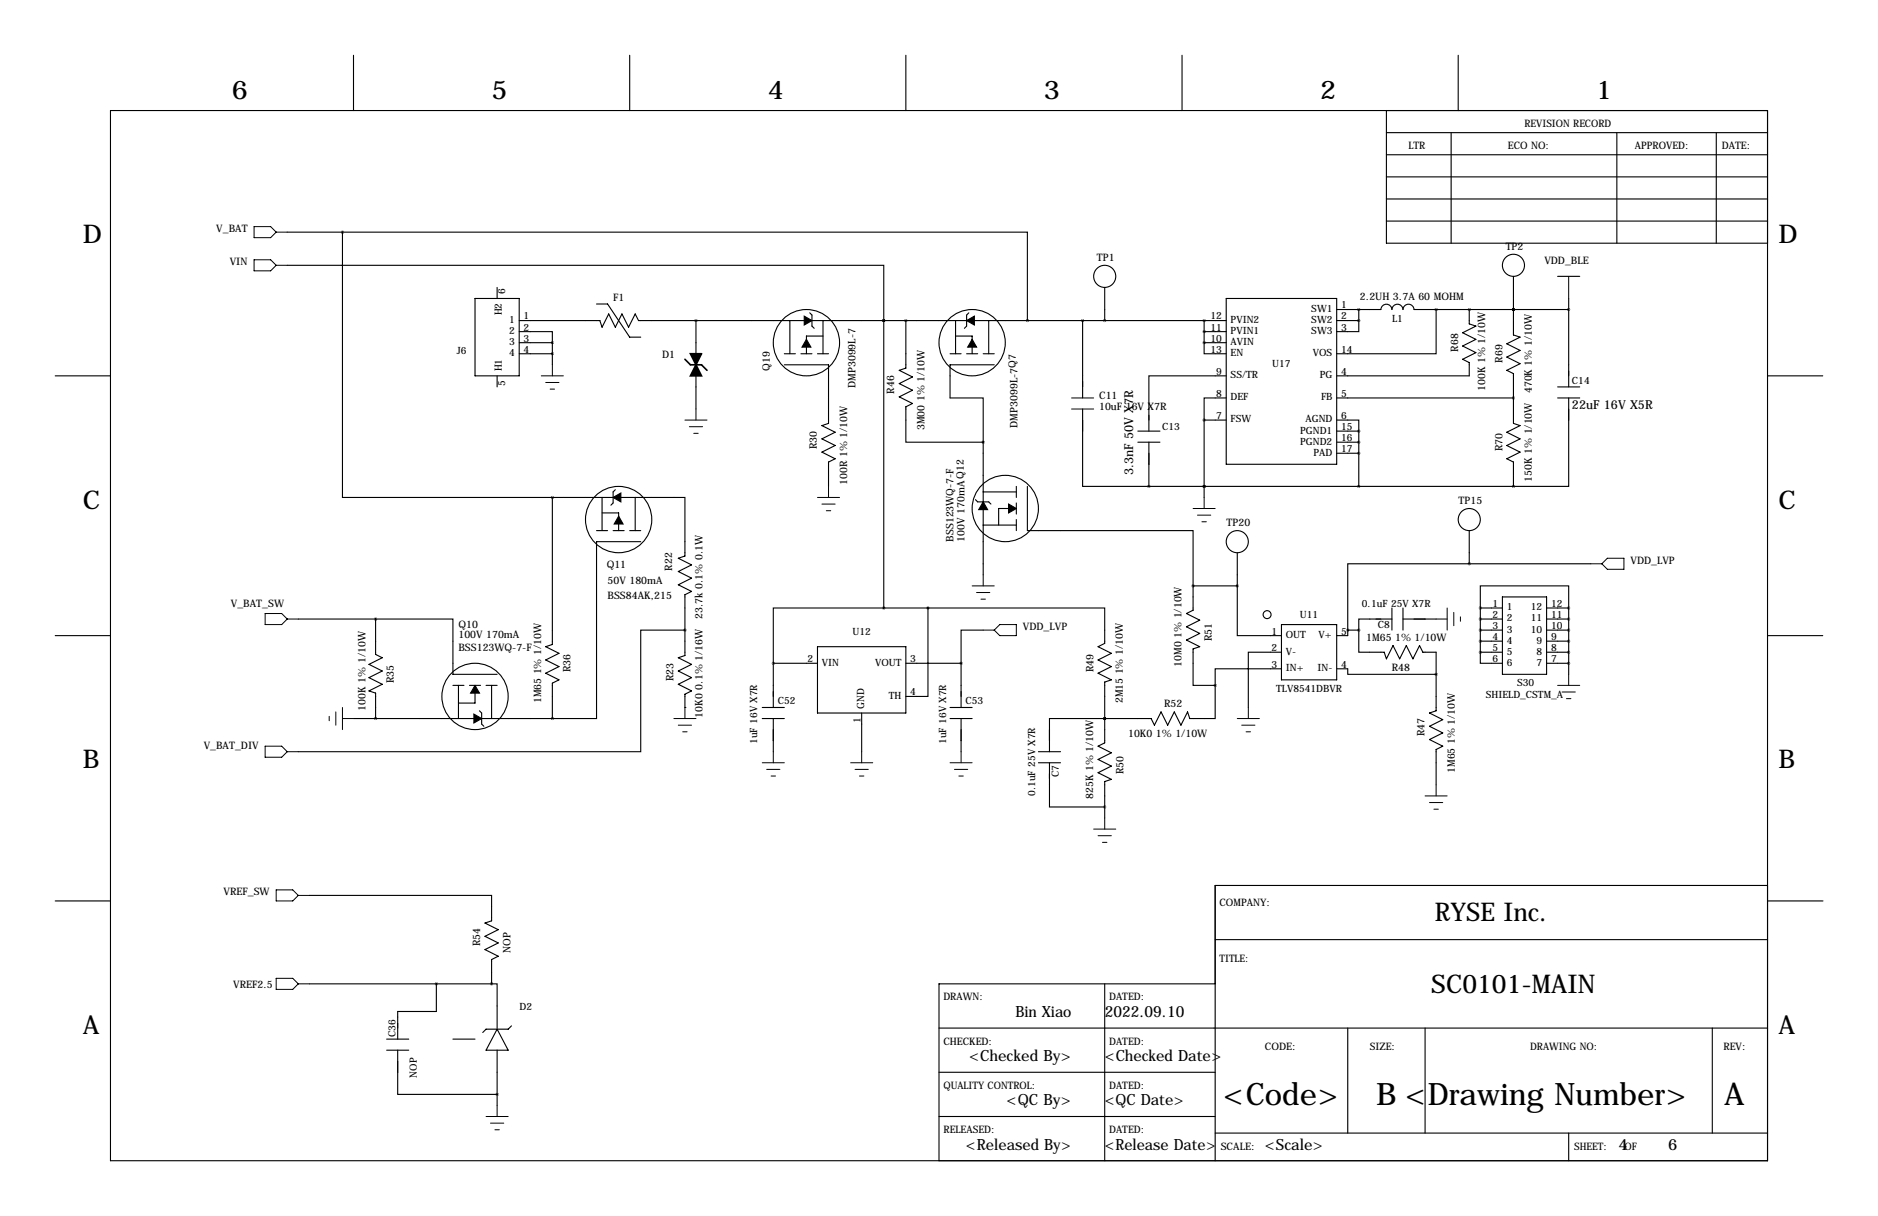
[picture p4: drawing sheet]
<svg xmlns="http://www.w3.org/2000/svg" width="432mm" height="279mm" viewBox="0 0 432 279" stroke-linecap="round" stroke-linejoin="round" font-family="sans-serif">
<g fill="none" stroke="#000" stroke-width=".25">
<path d="M81.3 12.7v12.7M144.8 12.7v12.7M208.3 12.7v12.7M271.8 12.7v12.7M335.3 12.7v12.7M25.4 25.4h381v241.3h-381zM318.8 30.5h87.6M318.8 35.6h87.6M318.8 25.4v30.5h87.6M333.7 30.5v25.4M371.8 30.5v25.4M394.6 30.5v25.4"/>
<path d="M66 53.3h12.7M78.7 53.3h157.5v20.4M78.7 53.3v61h48.3M318.8 45.7h87.6M318.8 50.8h87.6M318.8 40.6h87.6M66 61h137.2v12.7M109.2 68.6h10.2v17.8h-10.2zM114.3 66v2.6M119.4 76.2h7.6v2.5M119.4 73.7h18.5l.5 1.5 1.6-3.1 1.5 3.1 1.5-3.1 1.5 3.1 1.5-3.1 .8 1.6h135.1M119.4 78.7h7.6"/>
<path d="M127 78.7v5.1M137.2 69.8h2.5l5.1 7.7h2.5M160 73.7v7.6M181.6 73.7v7.6M186.2 71.9l.5 .5v2.5l.5 .5M189.2 73.7v7.6M189.2 77.2h-3.8v4.1M203.2 73.7h.1M203.2 73.7v66M208.3 73.7v10.9l-1.5 .5 3 1.5-3 1.5 3 1.6-3 1.5 3 1.5-1.5 .8v8.1h17.8M219.7 77.2h3.8v4.1M219.7 73.7v7.6"/>
<path d="M222.8 71.9l-.6 .5v2.5l-.5 .5M227.3 73.7v7.6M236.2 73.7h.1M248.9 73.7v17.7M254 66v7.7M276.9 78.7v2.6h5M276.9 76.2h5M276.9 78.7h5M276.9 73.7v5M281.9 68.6h25.4v38.1h-25.4zM307.3 71.1h10.2a1.27 1.27 0 0 1 1.3-1.2 1.27 1.27 0 0 1 1.2 1.2 1.27 1.27 0 0 1 1.3-1.2 1.27 1.27 0 0 1 1.3 1.2 1.27 1.27 0 0 1 1.2-1.2 1.27 1.27 0 0 1 1.3 1.2h35.6M307.3 73.7h5.1"/>
<path d="M312.4 73.7v2.5h-5.1M312.4 71.1v2.6M330.2 71.1v10.2h-22.9M337.8 71.1h.1M337.8 71.1v3.3l1.5 .5-3 1.6 3 1.5-3 1.5 3 1.5-3 1.5 1.5 .8v3.1h-30.5M348 71.1h.1M348 63.5v13.5l1.5 .5-3 1.5 3 1.5-3 1.5 3 1.6-3 1.5 1.5 .8v11.4l1.5 .5-3 1.5 3 1.5-3 1.6 3 1.5-3 1.5 1.5 .8v5.6M358.1 63.5h5.1M360.7 68.6v20.3M12.7 86.4h12.7M114.3 86.4v2.5M119.4 81.3h7.6"/>
<path d="M160 86.4v7.6M180.3 81.3h2.6M180.3 83.8h10.2v13.5l-1.5 .5 3 1.5-3 1.5 3 1.6-3 1.5 3 1.5-1.5 .8v5.6M184.1 81.3h2.6M188 81.3h2.5M218.4 81.3h2.6M222.2 81.3h2.6M226.1 81.3h2.5M228.6 83.8h-10.2v7.6h7.7v10.2M248.9 94v17.8h15.3M261.6 99.1h5.1M276.9 96.5h5"/>
<path d="M276.9 96.5v17.8M281.9 91.4h-5v5.1M281.9 86.4h-17.7v12.7M307.3 96.5h5.1v2.6M307.3 91.4h40.7M307.3 99.1h5.1M312.4 99.1v12.7M358.1 91.4h5.1M358.1 88.9h5.1M360.7 91.4v20.4h-12.7M406.4 86.4h12.7M127 114.3h30.5v13.5l-1.5 .5 3 1.5-3 1.5 3 1.5-3 1.6 3 1.5-1.5 .8v13.9l-1.5 .5 3 1.6-3 1.5 3 1.5-3 1.5 3 1.6-1.5 .7v3.1"/>
<path d="M127 114.3v33.8l-1.5 .5 3 1.5-3 1.5 3 1.6-3 1.5 3 1.5-1.5 .8v8.1M138.4 114.3v7.6M138.4 117.9h3.8v4M141.5 112.5l-.5 .5v2.6l-.5 .5M146 114.3v7.6M224.3 114.8l.5 .5h2.5l.5 .5M226.1 101.6v30.5M226.1 113h7.6M231.9 116.8h-2.3v3.9M233.7 111.8v2.5M233.7 115.6v2.5M233.7 119.4v2.5"/>
<path d="M236.2 111.8v10.1h38.1v12.7M261.6 101.6h5.1M264.2 101.6v10.2M264.2 111.8h83.8M276.9 111.8h.1M307.3 101.6h5.1M307.3 104.1h5.1M137.2 121.9h2.5M141 121.9h2.5M144.8 121.9h2.5M147.3 124.5h-10.1v40.6h-10.2M203.2 139.7h-25.4v12.7"/>
<path d="M203.2 139.7h10.2M213.4 139.7v20.3h-5.1M213.4 139.7h40.6v8.1l-1.5 .8 3 1.5-3 1.5 3 1.6-3 1.5 3 1.5-1.5 .5v14l-1.5 .7 3 1.6-3 1.5 3 1.5-3 1.5 3 1.6-1.5 .5v8.4M226.1 120.7h7.6M274.3 134.6v5.6l-1.5 .8 3 1.5-3 1.5 3 1.5-3 1.6 3 1.5-1.5 .5v8.4h5.1M274.3 134.6h10.2M284.5 134.6v11.4h10.1M284.5 127v7.6M320 139.7v5.1M322.6 139.7v5.1M337.8 129.5h-27.9v15.3M337.8 121.9v7.6"/>
<path d="M337.8 129.5h28M340.4 139.7v-5.1h20.3v5.1M340.4 139.7h5M340.4 139.7v10.2M345.4 137.2h10.2v17.7h-10.2zM355.6 139.7h5.1M360.7 139.7v15.2M12.7 146h12.7M68.6 142.2h17.8M86.4 142.2h17.7v12.7h10.2M86.4 142.2v8.2l1.5 .7-3.1 1.6 3.1 1.5-3.1 1.5 3.1 1.5-3.1 1.6 1.6 .5v5.8M104.1 157.5h2.6"/>
<path d="M105.4 157.5v7.6M107.9 157.5h2.6M109.2 159.3v2.2h-3.8M111.8 157.5h2.5M113 157.5v7.6M157.5 144.8h-10.2v27.9h-78.7M177.8 152.4h10.2M177.8 152.4v10.2M188 148.6h20.3v15.2h-20.3zM208.3 152.4h12.7M221 152.4v10.2M226.1 144.8h-5.1v7.6"/>
<path d="M279.4 157.5v7.6h-5.8l-.6-1.5-1.5 3-1.5-3-1.5 3-1.5-3-1.6 3-.7-1.5h-10.7M294.6 149.9h-7.6v12.7M294.6 153.7h-15.2v3.8M294.6 143.5h12.7v12.7h-12.7zM307.3 153.7h2.6v1.2h20.3M309.9 144.8v1.2h-2.6M309.9 144.8h2.5M312.4 144.8v5.1h5.9l.5 1.5 1.5-3.1 1.5 3.1 1.5-3.1 1.6 3.1 1.5-3.1 .8 1.6h3v13.4l-1.5 .5 3 1.6-3 1.5 3 1.5-3 1.5 3 1.5-1.5 .8v8.1M320 142.2h-7.6v2.6M322.6 142.2h7.6M340.4 149.9v2.5h5M340.4 142.2h5"/>
<path d="M340.4 144.8h5M340.4 147.3h5M340.4 149.9h5M355.6 142.2h5.1M355.6 144.8h5.1M355.6 147.3h5.1M355.6 149.9h5.1M355.6 152.4h5.1M406.4 146h12.7M81.3 165.1h45.7M110.2 163.3l.5 .5v2.6l.6 .5M157.5 162.6h.1"/>
<path d="M175.3 165.1h5M175.3 162.6h5M177.8 165.1v7.6M198.1 163.8v8.9M218.4 165.1h5.1M218.4 162.6h5.1M221 165.1v7.6M238.8 175.3h5M238.8 172.7h5M241.3 175.3v10.1h12.7M254 165.1h-12.7v7.6M254 165.1h.1"/>
<path d="M12.7 207h12.7M71.1 205.7h41.9v5.9l-1.5 .5 3.1 1.5-3.1 1.5 3.1 1.6-3.1 1.5 3.1 1.5-1.6 .8v5.6M279.4 215.9h127M406.4 203.5h-127v63.2M406.5 207h12.7M71.1 226.1h41.9M88.9 238.8h5.1M100.3 226.1v6.3h-8.9v6.4M104.1 238.8h5.1M113 226.1h1.3v10.1M114.3 236.5l2.5 4.8h-5zM117.6 235.7l-.8 .8h-5l-.8 .7"/>
<path d="M215.9 236.2h190.5M254 226.1v40.6M279.4 226.1h-63.5v40.6M309.9 236.2v24.1M327.7 236.2v24.1M393.7 236.2v24.1M88.9 241.3h5.1M91.4 241.3v10.2h22.9M114.3 241.3v12.7M215.9 246.4h63.5M215.9 256.5h63.5M279.4 260.3h127"/>
<path d="M360.7 260.3v6.4"/>
<circle cx="185.4" cy="78.7" r="7.6"/>
<circle cx="223.5" cy="78.7" r="7.6"/>
<circle cx="254" cy="63.5" r="2.54"/>
<circle cx="348" cy="61" r="2.54"/>
<circle cx="142.2" cy="119.4" r="7.6"/>
<circle cx="231.1" cy="116.8" r="7.6"/>
<circle cx="337.8" cy="119.4" r="2.54"/>
<circle cx="284.5" cy="124.5" r="2.54"/>
<circle cx="291.3" cy="141.2" r=".91"/>
<circle cx="109.2" cy="160" r="7.6"/>
</g>
<path d="M185.4 78l1 1.8h-2zM184.9 72.6l1.8 1.1-1.8 1zM222.2 73.7l1.8-1.1v2.1zM223.5 78l1 1.8h-2zM141 114.3l1.7-1v2zM142.2 118.6l1.1 1.8h-2.1zM226.1 115.3l1 1.8h-2.1zM231.9 115.8l1.8 1-1.8 1.1zM109.2 157.5l1 1.8h-2zM109 164.1l1.7 1-1.7 1z" fill="#000" stroke="#000" stroke-width=".25"/>
<path d="M160 83.8l1.3 2.6h-2.6zM158.7 81.3h2.6l-1.3 2.5z" fill="#000" stroke="#000" stroke-width=".38"/>
<path d="M157.5 82.5l1.2 1.3h2.6l1.3 1.3" fill="none" stroke="#000" stroke-width=".38"/>
<g fill="none" stroke="#000" stroke-width=".23">
<path d="M58.4 52.1h3.8l1.3 1.2-1.3 1.3h-3.8zM58.4 59.7h3.8l1.3 1.3-1.3 1.2h-3.8zM63.5 53.3h2.5M63.5 61h2.5M360.7 63.5v5.1M124.5 86.4h5M125.5 87.9h3M126.5 89.4h1M127 83.8v2.6M157.5 96.5h5.1M158.5 98h3M159.5 99.6h1"/>
<path d="M160 94v2.5M246.4 91.4h5.1M246.4 94h5.1M188 114.3h5M189 115.8h3M190 117.3h1M190.5 111.8v2.5M274.3 116.8h5.1M275.3 118.4h3.1M276.4 119.9h1M276.9 114.3v2.5M223.5 134.6h5.1"/>
<path d="M224.5 136.1h3.1M225.6 137.7h1M226.1 132.1v2.5M332.7 139.7v5.1M365.8 129.5h2.5M369.6 128.3h3.8v2.5h-3.8l-1.3-1.3zM61 141h3.8l1.2 1.2-1.2 1.3h-3.8zM66 142.2h2.6M226.1 144.8h2.5M229.9 143.5h3.8v2.5h-3.8l-1.3-1.2zM330.2 142.2h2.5M334.3 140.7v3.1"/>
<path d="M335.8 141.7v1M358.1 157.5h5.1M359.2 159h3M360.7 154.9v2.6M61 171.4h3.8l1.2 1.3-1.2 1.3h-3.8zM66 172.7h2.6M75.7 164.6v1M77.2 163.6v3M78.7 165.1h2.6M78.7 162.6v5M154.9 165.1h5.1M156 166.6h3"/>
<path d="M157 168.1h1M157.5 162.6v2.5M175.3 175.3h5M176.3 176.8h3M177.3 178.3h1M177.8 172.7v2.6M195.6 175.3h5.1M196.6 176.8h3M197.6 178.3h1M198.1 172.7v2.6M218.4 175.3h5.1M219.5 176.8h3"/>
<path d="M220.5 178.3h1M221 172.7v2.6M284.5 165.1h5.1M285.5 166.6h3M286.5 168.1h1M287 162.6v2.5M360.2 160.5h1M251.5 190.5h5M252.5 192h3M253.5 193.5h1M254 188v2.5M327.7 182.9h5"/>
<path d="M328.7 184.4h3M329.7 185.9h1M330.2 180.3v2.6M63.5 204.5h3.8l1.3 1.2-1.3 1.3h-3.8zM68.6 205.7h2.5M63.5 224.8h3.8l1.3 1.3-1.3 1.2h-3.8zM68.6 226.1h2.5M111.8 256.5h5M112.8 258.1h3M113.8 259.6h1M114.3 254v2.5"/>
</g>
<path d="M340.3 142.2a.05 .05 0 0 0 .1 0 .05 .05 0 0 0-.1 0zM340.3 144.8a.05 .05 0 0 0 .1 0 .05 .05 0 0 0-.1 0zM340.3 147.3a.05 .05 0 0 0 .1 0 .05 .05 0 0 0-.1 0zM340.3 149.9a.05 .05 0 0 0 .1 0 .05 .05 0 0 0-.1 0zM340.3 139.7a.05 .05 0 0 0 .1 0 .05 .05 0 0 0-.1 0zM100.3 226.1a.05 .05 0 0 0 .1 0 .05 .05 0 0 0-.1 0zM86.3 142.2a.05 .05 0 0 0 .1 0 .05 .05 0 0 0-.1 0zM276.8 76.2a.05 .05 0 0 0 .1 0 .05 .05 0 0 0-.1 0zM276.8 73.7a.05 .05 0 0 0 .1 0 .05 .05 0 0 0-.1 0zM276.8 96.5a.05 .05 0 0 0 .1 0 .05 .05 0 0 0-.1 0zM276.8 111.8a.05 .05 0 0 0 .1 0 .05 .05 0 0 0-.1 0zM276.8 111.8a.05 .05 0 0 0 .1 0 .05 .05 0 0 0-.1 0zM264.1 111.8a.05 .05 0 0 0 .1 0 .05 .05 0 0 0-.1 0zM78.7 53.3a.05 .05 0 0 0 .1 0 .05 .05 0 0 0-.1 0zM276.8 78.7a.05 .05 0 0 0 .1 0 .05 .05 0 0 0-.1 0zM226 101.6a.05 .05 0 0 0 .1 0 .05 .05 0 0 0-.1 0zM86.3 165.1a.05 .05 0 0 0 .1 0 .05 .05 0 0 0-.1 0zM113 226.1a.05 .05 0 0 0 .1 0 .05 .05 0 0 0-.1 0zM213.3 139.7a.05 .05 0 0 0 .1 0 .05 .05 0 0 0-.1 0z" fill="#000" stroke="#000" stroke-width=".63"/>
<g font-size="7.1">
<text x="281.2" y="254">&lt;Code&gt;</text>
<text x="316.4" y="254">B &lt;Drawing Number&gt;</text>
<text x="396.4" y="254">A</text>
</g>
<g font-size="5.9">
<text x="53.3" y="22.9">6</text>
<text x="113" y="22.9">5</text>
<text x="176.5" y="22.9">4</text>
<text x="240" y="22.9">3</text>
<text x="303.5" y="22.9">2</text>
<text x="367" y="22.9">1</text>
<text x="19" y="55.9">D</text>
<text x="408.9" y="55.9">D</text>
<text x="19" y="116.8">C</text>
<text x="408.9" y="116.8">C</text>
<text x="19" y="176.5">B</text>
<text x="408.9" y="176.5">B</text>
<text x="329.9" y="211.6">RYSE Inc.</text>
<text x="329.1" y="228.1">SC0101-MAIN</text>
<text x="19" y="237.5">A</text>
<text x="408.9" y="237.5">A</text>
</g>
<g font-size="3.6">
<text x="233.5" y="233.7">Bin Xiao</text>
<text x="254" y="233.7">2022.09.10</text>
<text x="222.8" y="243.8">&lt;Checked By&gt;</text>
<text x="254" y="243.8">&lt;Checked Date&gt;</text>
<text x="231.4" y="254">&lt;QC By&gt;</text>
<text x="254" y="254">&lt;QC Date&gt;</text>
<text x="222.1" y="264.1">&lt;Released By&gt;</text>
<text x="254" y="264.1">&lt;Release Date&gt;</text>
<text x="290.8" y="264.1">&lt;Scale&gt;</text>
<text x="372.1" y="264.1">4</text>
<text x="383.5" y="264.1">6</text>
</g>
<g font-size="2.8">
<text x="361.4" y="93.9">22uF 16V X5R</text>
<text x="260.6" y="109.2" transform="rotate(-90 260.6 109.2)">3.3nF 50V X7R</text>
</g>
<g font-size="2.4">
<text x="350.5" y="29.2">REVISION RECORD</text>
<text x="323.8" y="34.3">LTR</text>
<text x="346.7" y="34.3">ECO NO:</text>
<text x="375.9" y="34.3">APPROVED:</text>
<text x="395.9" y="34.3">DATE:</text>
<text x="49.7" y="53.3">V_BAT</text>
<text x="252.2" y="59.9">TP1</text>
<text x="346.2" y="57.4">TP2</text>
<text x="52.8" y="61">VIN</text>
<text x="355.1" y="60.7">VDD_BLE</text>
<text x="141" y="69.1">F1</text>
<text x="312.7" y="69">2.2UH 3.7A 60 MOHM</text>
<text x="152.2" y="82.3">D1</text>
<text x="335.3" y="80.8" transform="rotate(-90 335.3 80.8)">R68</text>
<text x="345.4" y="83.4" transform="rotate(-90 345.4 83.4)">R69</text>
<text x="177" y="85.2" transform="rotate(-90 177 85.2)">Q19</text>
<text x="196.7" y="89.2" transform="rotate(-90 196.7 89.2)">DMP3099L-7</text>
<text x="341.5" y="89.9" transform="rotate(-90 341.5 89.9)">100K 1% 1/10W</text>
<text x="205.6" y="90.5" transform="rotate(-90 205.6 90.5)">R46</text>
<text x="252.7" y="91.7">C11</text>
<text x="252.7" y="94.1">10uF 16V X7R</text>
<text x="352.2" y="90.4" transform="rotate(-90 352.2 90.4)">470K 1% 1/10W</text>
<text x="212.6" y="98.9" transform="rotate(-90 212.6 98.9)">3M00 1% 1/10W</text>
<text x="233.9" y="98.3" transform="rotate(-90 233.9 98.3)">DMP3099L-7Q7</text>
<text x="187.8" y="103.2" transform="rotate(-90 187.8 103.2)">R30</text>
<text x="345.4" y="103.7" transform="rotate(-90 345.4 103.7)">R70</text>
<text x="194.8" y="111.5" transform="rotate(-90 194.8 111.5)">100R 1% 1/10W</text>
<text x="352.2" y="110.7" transform="rotate(-90 352.2 110.7)">150K 1% 1/10W</text>
<text x="335.4" y="115.8">TP15</text>
<text x="219.2" y="124.5" transform="rotate(-90 219.2 124.5)">BSS123WQ-7-F</text>
<text x="221.7" y="124.5" transform="rotate(-90 221.7 124.5)">100V 170mA Q12</text>
<text x="282" y="120.9">TP20</text>
<text x="139.5" y="130.4">Q11</text>
<text x="154.6" y="131.1" transform="rotate(-90 154.6 131.1)">R22</text>
<text x="374.9" y="129.5">VDD_LVP</text>
<text x="139.7" y="137.7">BSS84AK,215</text>
<text x="139.7" y="134.1">50V 180mA</text>
<text x="53.1" y="139.4">V_BAT_SW</text>
<text x="161.5" y="142.3" transform="rotate(-90 161.5 142.3)">23.7k 0.1% 0.1W</text>
<text x="105.4" y="144.3">Q10</text>
<text x="105.4" y="149.5">BSS123WQ-7-F</text>
<text x="105.4" y="146.7">100V 170mA</text>
<text x="235.2" y="144.8">VDD_LVP</text>
<text x="278.6" y="147.4" transform="rotate(-90 278.6 147.4)">R51</text>
<text x="314.1" y="147.2">1M65 1% 1/10W</text>
<text x="131.2" y="154.5" transform="rotate(-90 131.2 154.5)">R36</text>
<text x="251.5" y="154.5" transform="rotate(-90 251.5 154.5)">R49</text>
<text x="271.7" y="153.2" transform="rotate(-90 271.7 153.2)">10M0 1% 1/10W</text>
<text x="320" y="154.2">R48</text>
<text x="90.6" y="157" transform="rotate(-90 90.6 157)">R35</text>
<text x="124.5" y="161.6" transform="rotate(-90 124.5 161.6)">1M65 1% 1/10W</text>
<text x="154.8" y="156.5" transform="rotate(-90 154.8 156.5)">R23</text>
<text x="258.2" y="161.6" transform="rotate(-90 258.2 161.6)">2M15 1% 1/10W</text>
<text x="84.1" y="163.3" transform="rotate(-90 84.1 163.3)">100K 1% 1/10W</text>
<text x="161.5" y="164.9" transform="rotate(-90 161.5 164.9)">10K0 0.1% 1/16W</text>
<text x="267.7" y="162.4">R52</text>
<text x="46.8" y="172.2">V_BAT_DIV</text>
<text x="259.4" y="169.4">10K0 1% 1/10W</text>
<text x="327.5" y="169.2" transform="rotate(-90 327.5 169.2)">R47</text>
<text x="258.3" y="177.9" transform="rotate(-90 258.3 177.9)">R50</text>
<text x="334.5" y="177.6" transform="rotate(-90 334.5 177.6)">1M65 1% 1/10W</text>
<text x="251.3" y="183.6" transform="rotate(-90 251.3 183.6)">825K 1% 1/10W</text>
<text x="51.4" y="205.7">VREF_SW</text>
<text x="280.4" y="208.3">COMPANY:</text>
<text x="110.4" y="217.5" transform="rotate(-90 110.4 217.5)">R54</text>
<text x="117.3" y="219" transform="rotate(-90 117.3 219)">NOP</text>
<text x="280.4" y="221">TITLE:</text>
<text x="53.6" y="227.1">VREF2.5</text>
<text x="216.9" y="229.9">DRAWN:</text>
<text x="255" y="229.9">DATED:</text>
<text x="216.9" y="240">CHECKED:</text>
<text x="255" y="240">DATED:</text>
<text x="290.8" y="241.3">CODE:</text>
<text x="315" y="241.3">SIZE:</text>
<text x="351.8" y="241.3">DRAWING NO:</text>
<text x="396.2" y="241.3">REV:</text>
<text x="216.9" y="250.2">QUALITY CONTROL:</text>
<text x="255" y="250.2">DATED:</text>
<text x="216.9" y="260.3">RELEASED:</text>
<text x="255" y="260.3">DATED:</text>
<text x="280.7" y="264.2">SCALE:</text>
<text x="361.9" y="264.2">SHEET:</text>
<text x="373.5" y="264.2">OF</text>
</g>
<g font-size="2.3">
<text x="116.2" y="67.6" transform="rotate(-90 116.2 67.6)">6</text>
<text x="301.5" y="71.7">SW1</text>
<text x="308.4" y="70.9">1</text>
<text x="115.4" y="72.5" transform="rotate(-90 115.4 72.5)">H2</text>
<text x="117.1" y="74.2">1</text>
<text x="117.1" y="76.8">2</text>
<text x="120.4" y="73.4">1</text>
<text x="120.4" y="75.9">2</text>
<text x="278.3" y="75.9">11</text>
<text x="278.3" y="73.4">12</text>
<text x="283" y="76.8">PVIN1</text>
<text x="283" y="74.2">PVIN2</text>
<text x="301.5" y="74.2">SW2</text>
<text x="301.5" y="76.8">SW3</text>
<text x="308.4" y="73.4">2</text>
<text x="308.4" y="75.9">3</text>
<text x="320.1" y="73.9">L1</text>
<text x="105.1" y="81.3">J6</text>
<text x="117.1" y="79.3">3</text>
<text x="117.1" y="81.8">4</text>
<text x="120.4" y="78.5">3</text>
<text x="120.4" y="81">4</text>
<text x="278.3" y="78.5">10</text>
<text x="278.3" y="81">13</text>
<text x="283" y="79.3">AVIN</text>
<text x="283" y="81.8">EN</text>
<text x="301.9" y="81.8">VOS</text>
<text x="308.4" y="81">14</text>
<text x="115.4" y="85.3" transform="rotate(-90 115.4 85.3)">H1</text>
<text x="116.2" y="88.6" transform="rotate(-90 116.2 88.6)">5</text>
<text x="279.7" y="86.1">9</text>
<text x="283" y="86.9">SS/TR</text>
<text x="292.5" y="84.3">U17</text>
<text x="303.4" y="86.9">PG</text>
<text x="308.4" y="86.1">4</text>
<text x="361.4" y="88.1">C14</text>
<text x="279.7" y="91.2">8</text>
<text x="283" y="92">DEF</text>
<text x="303.7" y="92">FB</text>
<text x="308.4" y="91.2">5</text>
<text x="267.2" y="98.8">C13</text>
<text x="279.7" y="96.3">7</text>
<text x="283" y="97.1">FSW</text>
<text x="299" y="99.6">PGND1</text>
<text x="300.2" y="97.1">AGND</text>
<text x="308.4" y="96.3">6</text>
<text x="308.4" y="98.8">15</text>
<text x="308.4" y="101.3">16</text>
<text x="299" y="102.2">PGND2</text>
<text x="302" y="104.7">PAD</text>
<text x="308.4" y="103.9">17</text>
<text x="298.9" y="142">U11</text>
<text x="313.1" y="139.4">0.1uF 25V X7R</text>
<text x="343.2" y="139.4">1</text>
<text x="343.2" y="142">2</text>
<text x="346.5" y="140.3">1</text>
<text x="346.5" y="142.8">2</text>
<text x="352" y="142.8">11</text>
<text x="352" y="140.3">12</text>
<text x="356.6" y="142">11</text>
<text x="356.6" y="139.4">12</text>
<text x="196" y="145.8">U12</text>
<text x="292.4" y="145.8">1</text>
<text x="292.4" y="149.6">2</text>
<text x="295.7" y="146.6">OUT</text>
<text x="303.2" y="146.6">V+</text>
<text x="308.4" y="145.8">5</text>
<text x="316.8" y="144.4">C8</text>
<text x="343.2" y="144.5">3</text>
<text x="343.2" y="147.1">4</text>
<text x="343.2" y="149.6">5</text>
<text x="346.5" y="145.3">3</text>
<text x="346.5" y="147.9">4</text>
<text x="352" y="145.3">10</text>
<text x="353.3" y="147.9">9</text>
<text x="356.6" y="149.6">8</text>
<text x="356.6" y="147.1">9</text>
<text x="356.6" y="144.5">10</text>
<text x="185.7" y="152.1">2</text>
<text x="189" y="153">VIN</text>
<text x="201.2" y="153">VOUT</text>
<text x="209.3" y="152.1">3</text>
<text x="292.4" y="153.4">3</text>
<text x="295.7" y="150.4">V-</text>
<text x="295.7" y="154.2">IN+</text>
<text x="302.9" y="154.2">IN-</text>
<text x="308.4" y="153.4">4</text>
<text x="343.2" y="152.1">6</text>
<text x="346.5" y="150.4">5</text>
<text x="346.5" y="153">6</text>
<text x="353.3" y="153">7</text>
<text x="353.3" y="150.4">8</text>
<text x="356.6" y="152.1">7</text>
<text x="178.8" y="161.8">C52</text>
<text x="204.4" y="160.6">TH</text>
<text x="209.3" y="159.8">4</text>
<text x="222" y="161.8">C53</text>
<text x="293.4" y="159.1">TLV8541DBVR</text>
<text x="341.6" y="160.4">SHIELD_CSTM_A</text>
<text x="348.8" y="157.7">S30</text>
<text x="197.9" y="166.1" transform="rotate(-90 197.9 166.1)">1</text>
<text x="198.7" y="162.8" transform="rotate(-90 198.7 162.8)">GND</text>
<text x="174.1" y="170.9" transform="rotate(-90 174.1 170.9)">1uF 16V X7R</text>
<text x="217.5" y="170.9" transform="rotate(-90 217.5 170.9)">1uF 16V X7R</text>
<text x="243.4" y="178.5" transform="rotate(-90 243.4 178.5)">C7</text>
<text x="238" y="182.9" transform="rotate(-90 238 182.9)">0.1uF 25V X7R</text>
<text x="119.5" y="232.2">D2</text>
<text x="90.9" y="238.3" transform="rotate(-90 90.9 238.3)">C36</text>
<text x="95.8" y="247.6" transform="rotate(-90 95.8 247.6)">NOP</text>
</g>
</svg>
